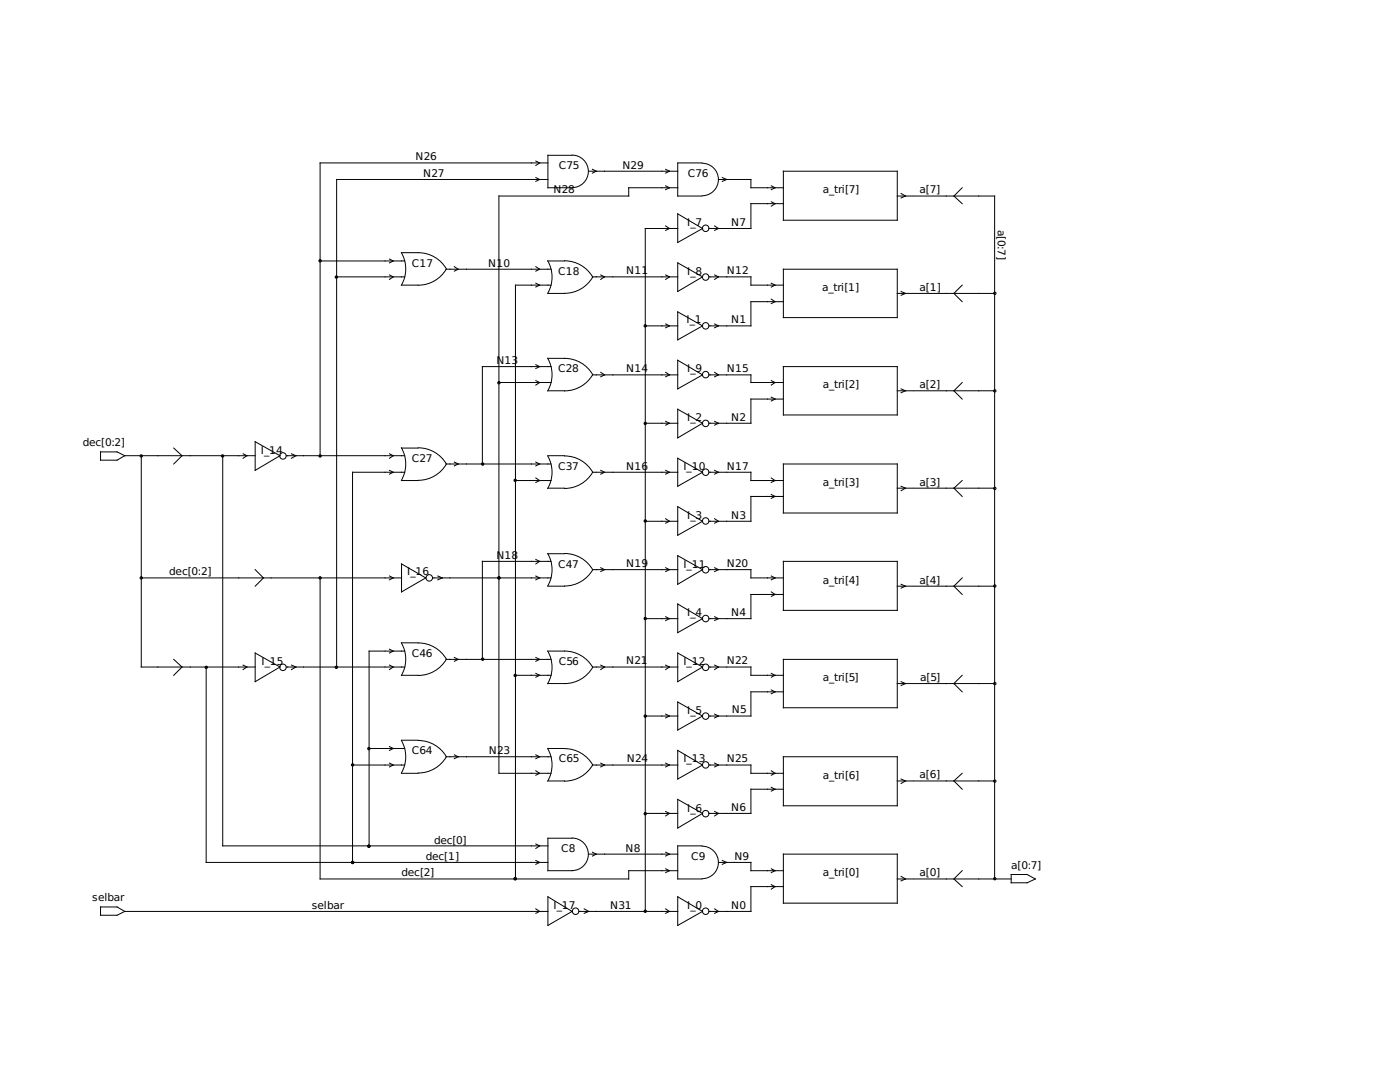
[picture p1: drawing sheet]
<svg xmlns="http://www.w3.org/2000/svg" width="279mm" height="216mm" viewBox="0 0 279 216" stroke-linecap="round" stroke-linejoin="round" font-family="sans-serif">
<g fill="none" stroke="#000" stroke-width=".2">
<path d="M106.9 32.1l.8 .4-.8 .5M106.9 35.4l.8 .4-.8 .4M109.3 32.5h-45.4v58.4M109.3 35.8h-42.1v97.3M114.2 31h-4.9v6.5h4.9M114.2 31a3.2 3.2 0 0 1 3.2 3.2 3.2 3.2 0 0 1-3.2 3.2M117.5 34.2h17.8M118.2 33.8l.8 .4-.8 .3M132.8 33.8l.8 .4-.8 .3M132.8 37.1l.8 .4-.8 .3M135.3 37.5h-9.8v1.6h-25.9v115.2h10.4M140.1 32.5h-4.8v6.6h4.8"/>
<path d="M140.1 32.6a3.2 3.2 0 0 1 3.3 3.2 3.2 3.2 0 0 1-3.3 3.3M143.4 35.8h6.5v1.7h6.4M144.1 35.4l.9 .4-.9 .4M153.9 37.1l.8 .4-.8 .3M156.3 34.2h22.8v9.7h-22.8zM179.1 39.1h3.1M179.8 38.6l.9 .5-.9 .4M182.4 39.1h16.1v136.3M192 37.5l-1.6 1.6 1.6 1.5M63.9 52.1h16.9M67.2 55.2h13.6M77.7 51.7l.8 .4-.8 .4"/>
<path d="M77.7 54.9l.8 .3-.8 .6M80.1 56.9h3.3M83.4 50.4h-3.3a6.5 6.5 0 0 1 0 6.5M83.5 50.4a6.5 6.5 0 0 1 5.6 3.3 6.5 6.5 0 0 1-5.6 3.2M89 53.7h21M90.7 53.2l.7 .5-.7 .4M106.9 53.2l.8 .5-.8 .4M106.9 56.5l.8 .4-.8 .4M109.3 52a6.5 6.5 0 0 1 0 6.5M109.3 52.1h3.3M110 56.9h-7.1v118.5M112.7 52a6.5 6.5 0 0 1 5.6 3.3 6.5 6.5 0 0 1-5.6 3.2h-3.4"/>
<path d="M118.2 55.2h17.1M119.9 54.9l.8 .3-.8 .6M132.8 54.9l.8 .3-.8 .6M132.8 45.1l.8 .5-.8 .4M135.3 42.7l4.9 2.9-4.9 2.8zM135.3 52.5l4.9 2.7-4.9 3zM135.3 45.6h-6.5v136.3M141.5 55.2h8.4v1.7h6.4M142.6 54.9l.8 .3-.8 .6M142.6 45.1l.8 .5-.8 .4M153.9 40.3l.8 .3-.8 .5M153.9 59.7l.8 .5-.8 .4"/>
<path d="M153.9 56.5l.8 .4-.8 .4M156.3 53.7h22.8v9.7h-22.8zM156.3 40.6h-6.4v5h-8.4M179.1 58.5h3.1M179.8 58.2l.9 .3-.9 .4M182.4 58.5h16.1M192 56.9l-1.6 1.6 1.6 1.7M99.6 76.3h10.4M106.9 75.9l.8 .4-.8 .5M106.9 72.8l.8 .4-.8 .3M109.3 71.5a6.5 6.5 0 0 1 0 6.5M109.3 71.5a12.5 12.5 0 0 1 5.6 .4 6.5 6.5 0 0 1 3.4 2.9 6.5 6.5 0 0 1-5.6 3.2h-3.4"/>
<path d="M110 73.2h-13.7v19.4M118.2 74.8h17.1M119.9 74.3l.8 .5-.8 .4M128.8 65h6.5M132.8 64.6l.8 .4-.8 .4M132.8 74.3l.8 .5-.8 .4M135.3 62.2l4.9 2.8-4.9 2.8zM135.3 71.9l4.9 2.9-4.9 2.8zM141.5 74.8h8.4v1.5h6.4M142.6 64.6l.8 .4-.8 .4M142.6 74.3l.8 .5-.8 .4M153.9 79.2l.8 .4-.8 .4"/>
<path d="M153.9 75.9l.8 .4-.8 .5M156.3 73.2h22.8v9.6h-22.8zM156.3 79.6h-6.4v4.9h-8.4M156.3 60.2h-6.4v4.8h-8.4M179.1 78h3.1M179.8 77.6l.9 .4-.9 .4M182.4 78h16.1M192 76.3l-1.6 1.7 1.6 1.6M20.1 90.2h3.3l1.5 .7-1.5 .9h-3.3zM24.9 90.9h26M28.2 90.9v42.2h22.7M34.7 89.4l1.6 1.5-1.6 1.7"/>
<path d="M44.5 90.9v77.9h64.8M48.5 90.6l.8 .3-.8 .5M50.9 88.1l5 2.8-5 3zM57.2 90.9h23.6M58.2 90.6l.9 .3-.9 .5M77.7 90.6l.8 .3-.8 .5M77.7 93.9l.8 .3-.8 .4M80.1 89.4a6.5 6.5 0 0 1 0 6.4M80.1 95.9h3.3M80.1 89.4h3.3M80.8 94.2h-10.4v77.9M83.5 89.4a6.5 6.5 0 0 1 5.6 3.2 6.5 6.5 0 0 1-5.6 3.2"/>
<path d="M89 92.6h21M90.7 92.2l.7 .4-.7 .4M102.9 95.9h7.1M106.9 92.2l.8 .4-.8 .4M106.9 95.4l.8 .5-.8 .4M109.3 91a6.5 6.5 0 0 1 0 6.5M109.3 90.9a13 13 0 0 1 5.6 .5 6.5 6.5 0 0 1 3.4 2.8 6.5 6.5 0 0 1-5.6 3.3M109.3 97.4h3.3M118.2 94.2h17.1M119.9 93.9l.8 .3-.8 .4M128.8 84.5h6.5M132.8 84.1l.8 .4-.8 .3"/>
<path d="M132.8 93.9l.8 .3-.8 .4M135.3 81.7l4.9 2.8-4.9 2.9zM135.3 91.4l4.9 2.8-4.9 2.8zM141.5 94.2h8.4v1.7h6.4M142.6 84.1l.8 .4-.8 .3M142.6 93.9l.8 .3-.8 .4M153.9 95.4l.8 .5-.8 .4M153.9 98.7l.8 .4-.8 .3M156.3 92.6h22.8v9.8h-22.8zM156.3 99.1h-6.4v4.9h-8.4M179.1 97.4h3.1M179.8 97l.9 .4-.9 .5"/>
<path d="M182.4 97.4h16.1M192 95.9l-1.6 1.5 1.6 1.7M28.2 115.3h51.9M50.9 113.7l1.7 1.6-1.7 1.7M63.9 115.3v60.1h61.6v-1.7h9.8M77.7 114.9l.8 .4-.8 .4M80.1 112.5l4.9 2.8-4.9 2.8zM86.4 115.3h23.6M87.4 114.9l.9 .4-.9 .4M106.9 114.9l.8 .4-.8 .4M106.9 111.6l.8 .4-.8 .5M109.3 110.4a6.5 6.5 0 0 1 0 6.5"/>
<path d="M109.3 110.5h3.3M110 112h-13.7v19.6M112.7 110.4a6.5 6.5 0 0 1 5.6 3.3 6.5 6.5 0 0 1-5.6 3.2l-3.4 .1M118.2 113.7h17.1M119.9 113.3l.8 .4-.8 .3M128.8 104h6.5M132.8 103.5l.8 .5-.8 .4M132.8 113.3l.8 .4-.8 .3M135.3 101.1l4.9 2.9-4.9 2.8zM135.3 110.9l4.9 2.8-4.9 2.9zM141.5 113.7h8.4v1.6h6.4M142.6 103.5l.8 .5-.8 .4"/>
<path d="M142.6 113.3l.8 .4-.8 .3M153.9 118.1l.8 .5-.8 .4M153.9 114.9l.8 .4-.8 .4M156.3 112h22.8v9.8h-22.8zM156.3 118.6h-6.4v4.8h-8.4M179.1 117h3.1M179.8 116.6l.9 .4-.9 .3M182.4 117h16.1M192 115.3l-1.6 1.7 1.6 1.6M34.7 131.6l1.6 1.5-1.6 1.6M41.1 133.1v39h68.2M48.5 132.7l.8 .4-.8 .5"/>
<path d="M50.9 130.3l5 2.8-5 2.9zM57.2 133.1h23.6M58.2 132.7l.9 .4-.9 .5M77.7 132.7l.8 .4-.8 .5M77.7 129.5l.8 .4-.8 .4M80.8 129.9h-7.1v38.9M83.4 128.3h-3.3a6.5 6.5 0 0 1 0 6.5l3.3-.1M83.5 128.3a6.5 6.5 0 0 1 5.6 3.2 6.5 6.5 0 0 1-5.6 3.3M89 131.6h21M90.7 131.2l.7 .4-.7 .4M102.9 134.7h7.1M106.9 134.4l.8 .3-.8 .4"/>
<path d="M106.9 131.2l.8 .4-.8 .4M109.3 129.9a6.5 6.5 0 0 1 0 6.5M109.3 129.9a12.3 12.3 0 0 1 5.6 .4 6.5 6.5 0 0 1 3.4 2.9 6.5 6.5 0 0 1-5.6 3.2h-3.4M118.2 133.1h17.1M119.9 132.7l.8 .4-.8 .5M128.8 123.4h6.5M132.8 123.1l.8 .3-.8 .4M132.8 132.7l.8 .4-.8 .5M135.3 120.5l4.9 2.9-4.9 2.8zM135.3 130.3l4.9 2.8-4.9 2.9zM141.5 133.1h8.4v1.6h6.4M142.6 123.1l.8 .3-.8 .4"/>
<path d="M142.6 132.7l.8 .4-.8 .5M153.9 137.7l.8 .3-.8 .4M153.9 134.4l.8 .3-.8 .4M156.3 131.6h22.8v9.6h-22.8zM156.3 138h-6.4v4.9h-8.4M179.1 136.4h3.1M179.8 136l.9 .4-.9 .4M182.4 136.4h16.1M192 134.7l-1.6 1.7 1.6 1.6M70.4 152.7h10.4M73.7 149.4h7.1M77.7 149l.8 .4-.8 .3"/>
<path d="M77.7 152.3l.8 .4-.8 .3M80.1 147.8a6.5 6.5 0 0 1 0 6.4M80.1 154.3h3.3M80.1 147.7h3.3M83.5 147.8a6.5 6.5 0 0 1 5.6 3.2M89 151h21M89.1 151a6.5 6.5 0 0 1-5.6 3.2M90.7 150.6l.7 .4-.7 .4M106.9 153.8l.8 .5-.8 .4M106.9 150.6l.8 .4-.8 .4M109.3 149.4a6.5 6.5 0 0 1 0 6.5M109.3 149.4h3.3"/>
<path d="M109.3 155.8h3.3M112.7 149.4a6.5 6.5 0 0 1 5.6 3.2 6.5 6.5 0 0 1-5.6 3.3M118.2 152.7h17.1M119.9 152.3l.8 .4-.8 .3M128.8 142.9h6.5M132.8 142.5l.8 .4-.8 .4M132.8 152.3l.8 .4-.8 .3M135.3 140.1l4.9 2.8-4.9 2.8zM135.3 149.7l4.9 3-4.9 2.7zM135.3 159.5l4.9 2.8-4.9 2.9zM141.5 152.7h8.4v1.6h6.4M142.6 142.5l.8 .4-.8 .4"/>
<path d="M142.6 152.3l.8 .4-.8 .3M153.9 157.1l.8 .4-.8 .4M153.9 153.8l.8 .5-.8 .4M156.3 151h22.8v9.8h-22.8zM156.3 157.5h-6.4v4.8h-8.4M179.1 155.8h3.1M179.8 155.4l.9 .4-.9 .5M182.4 155.8h16.1M192 154.3l-1.6 1.5 1.6 1.7M106.9 168.4l.8 .4-.8 .5M106.9 171.7l.8 .4-.8 .4M109.3 167.3l4.9-.1a3.2 3.2 0 0 1 3.2 3.3 3.2 3.2 0 0 1-3.2 3.2h-4.9z"/>
<path d="M109.3 178.9l4.9 3-4.9 2.8zM117.5 170.4h17.8M118.2 170.1l.8 .3-.8 .4M128.8 162.3h6.5M132.8 161.9l.8 .4-.8 .5M132.8 170.1l.8 .3-.8 .4M132.8 173.4l.8 .3-.8 .4M135.3 178.9l4.9 3-4.9 2.8zM140.1 168.8h-4.8v6.6h4.8M140.1 168.8a3.2 3.2 0 0 1 3.3 3.3 3.2 3.2 0 0 1-3.3 3.2M142.6 161.9l.8 .4-.8 .5M143.4 172.1h6.5v1.6h6.4"/>
<path d="M144.1 171.7l.9 .4-.9 .4M153.9 176.5l.8 .4-.8 .5M153.9 173.4l.8 .3-.8 .4M156.3 170.4h22.8v9.8h-22.8zM156.3 176.9h-6.4v5h-8.4M179.1 175.4h3.1M179.8 174.9l.9 .5-.9 .4M182.4 175.4h19.4M192 173.7l-1.6 1.7 1.6 1.5M201.8 174.5h3.2l1.6 .9-1.6 .7h-3.2zM20.1 181h3.3l1.5 .9-1.5 .7h-3.3zM24.9 181.9h84.4"/>
<path d="M106.9 181.4l.8 .5-.8 .3M115.6 181.9h19.7M116.6 181.4l.9 .5-.9 .3M132.8 181.4l.8 .5-.8 .3M142.6 181.4l.8 .5-.8 .3"/>
<circle cx="140.8" cy="55.3" r=".65"/>
<circle cx="140.8" cy="45.6" r=".65"/>
<circle cx="198.5" cy="58.5" r=".24"/>
<circle cx="140.8" cy="74.8" r=".65"/>
<circle cx="140.8" cy="65" r=".65"/>
<circle cx="198.5" cy="78" r=".24"/>
<circle cx="28.2" cy="91" r=".24"/>
<circle cx="56.5" cy="91" r=".65"/>
<circle cx="140.8" cy="94.2" r=".65"/>
<circle cx="140.8" cy="84.5" r=".65"/>
<circle cx="198.5" cy="97.5" r=".24"/>
<circle cx="28.2" cy="115.3" r=".24"/>
<circle cx="85.7" cy="115.3" r=".65"/>
<circle cx="140.8" cy="104" r=".65"/>
<circle cx="140.8" cy="113.7" r=".65"/>
<circle cx="198.5" cy="116.9" r=".24"/>
<circle cx="56.5" cy="133.2" r=".65"/>
<circle cx="140.8" cy="133.2" r=".65"/>
<circle cx="140.8" cy="123.4" r=".65"/>
<circle cx="198.5" cy="136.4" r=".24"/>
<circle cx="140.8" cy="152.6" r=".65"/>
<circle cx="140.8" cy="142.9" r=".65"/>
<circle cx="198.5" cy="155.9" r=".24"/>
<circle cx="140.8" cy="162.4" r=".65"/>
<circle cx="198.5" cy="175.3" r=".24"/>
<circle cx="114.9" cy="181.8" r=".65"/>
<circle cx="140.8" cy="181.8" r=".65"/>
</g>
<g fill="#000" stroke="#000" stroke-width=".2">
<circle cx="63.9" cy="52" r=".24"/>
<circle cx="67.1" cy="55.3" r=".24"/>
<circle cx="99.6" cy="76.4" r=".24"/>
<circle cx="128.8" cy="65" r=".24"/>
<circle cx="44.4" cy="91" r=".24"/>
<circle cx="63.9" cy="91" r=".24"/>
<circle cx="96.3" cy="92.6" r=".24"/>
<circle cx="102.8" cy="95.8" r=".24"/>
<circle cx="128.8" cy="84.5" r=".24"/>
<circle cx="63.9" cy="115.3" r=".24"/>
<circle cx="99.6" cy="115.3" r=".24"/>
<circle cx="128.8" cy="104" r=".24"/>
<circle cx="41.2" cy="133.2" r=".24"/>
<circle cx="67.1" cy="133.2" r=".24"/>
<circle cx="96.3" cy="131.5" r=".24"/>
<circle cx="102.8" cy="134.8" r=".24"/>
<circle cx="128.8" cy="123.4" r=".24"/>
<circle cx="70.4" cy="152.6" r=".24"/>
<circle cx="73.6" cy="149.4" r=".24"/>
<circle cx="128.8" cy="142.9" r=".24"/>
<circle cx="70.4" cy="172.1" r=".24"/>
<circle cx="73.6" cy="168.8" r=".24"/>
<circle cx="102.8" cy="175.3" r=".24"/>
<circle cx="128.8" cy="162.4" r=".24"/>
<circle cx="128.8" cy="181.8" r=".24"/>
</g>
<g font-size="2.1">
<text x="82.9" y="32">N26</text>
<text x="84.5" y="35.3">N27</text>
<text x="111.5" y="33.8">C75</text>
<text x="124.2" y="33.7">N29</text>
<text x="137.3" y="35.3">C76</text>
<text x="110.5" y="38.6">N28</text>
<text x="164.2" y="38.6">a_tri[7]</text>
<text x="183.5" y="38.6">a[7]</text>
<text x="137.2" y="45.1">I_7</text>
<text x="145.9" y="45.1">N7</text>
<text x="199.1" y="45.8" transform="rotate(90 199.1 45.8)">a[0:7]</text>
<text x="82.2" y="53.2">C17</text>
<text x="97.4" y="53.2">N10</text>
<text x="111.4" y="54.9">C18</text>
<text x="125" y="54.7">N11</text>
<text x="137.2" y="54.9">I_8</text>
<text x="145" y="54.7">N12</text>
<text x="164.1" y="58">a_tri[1]</text>
<text x="183.5" y="58">a[1]</text>
<text x="137" y="64.5">I_1</text>
<text x="145.9" y="64.5">N1</text>
<text x="99.1" y="72.6">N13</text>
<text x="111.4" y="74.3">C28</text>
<text x="125" y="74.3">N14</text>
<text x="137.2" y="74.3">I_9</text>
<text x="145" y="74.3">N15</text>
<text x="164.2" y="77.5">a_tri[2]</text>
<text x="183.5" y="77.5">a[2]</text>
<text x="145.9" y="83.9">N2</text>
<text x="16.5" y="89">dec[0:2]</text>
<text x="137.2" y="84.1">I_2</text>
<text x="52.1" y="90.6">I_14</text>
<text x="82.2" y="92.2">C27</text>
<text x="111.4" y="93.7">C37</text>
<text x="125" y="93.7">N16</text>
<text x="136.4" y="93.7">I_10</text>
<text x="145" y="93.7">N17</text>
<text x="164.2" y="97">a_tri[3]</text>
<text x="183.5" y="96.9">a[3]</text>
<text x="137.2" y="103.5">I_3</text>
<text x="145.9" y="103.5">N3</text>
<text x="99.1" y="111.5">N18</text>
<text x="111.4" y="113.3">C47</text>
<text x="125" y="113.2">N19</text>
<text x="136.4" y="113.3">I_11</text>
<text x="145" y="113.2">N20</text>
<text x="33.8" y="114.8">dec[0:2]</text>
<text x="81.3" y="114.8">I_16</text>
<text x="164.2" y="116.5">a_tri[4]</text>
<text x="183.5" y="116.5">a[4]</text>
<text x="137.2" y="122.9">I_4</text>
<text x="145.9" y="122.9">N4</text>
<text x="82.2" y="131.1">C46</text>
<text x="52.2" y="132.7">I_15</text>
<text x="111.5" y="132.7">C56</text>
<text x="125" y="132.6">N21</text>
<text x="136.4" y="132.7">I_12</text>
<text x="145" y="132.6">N22</text>
<text x="164.2" y="135.9">a_tri[5]</text>
<text x="183.6" y="135.9">a[5]</text>
<text x="137.2" y="142.5">I_5</text>
<text x="146" y="142.4">N5</text>
<text x="82.2" y="150.5">C64</text>
<text x="97.5" y="150.5">N23</text>
<text x="111.5" y="152.1">C65</text>
<text x="125.1" y="152.1">N24</text>
<text x="136.4" y="152.1">I_13</text>
<text x="145" y="152.1">N25</text>
<text x="164.2" y="155.4">a_tri[6]</text>
<text x="183.5" y="155.3">a[6]</text>
<text x="137.2" y="161.9">I_6</text>
<text x="145.9" y="161.8">N6</text>
<text x="85" y="171.6">dec[1]</text>
<text x="86.6" y="168.4">dec[0]</text>
<text x="112" y="170.1">C8</text>
<text x="124.8" y="169.9">N8</text>
<text x="137.9" y="171.6">C9</text>
<text x="146.6" y="171.6">N9</text>
<text x="201.8" y="173.4">a[0:7]</text>
<text x="18.4" y="179.8">selbar</text>
<text x="80.1" y="174.9">dec[2]</text>
<text x="164.2" y="174.9">a_tri[0]</text>
<text x="183.5" y="174.9">a[0]</text>
<text x="62.2" y="181.4">selbar</text>
<text x="110.5" y="181.4">I_17</text>
<text x="121.8" y="181.4">N31</text>
<text x="137.2" y="181.4">I_0</text>
<text x="145.9" y="181.4">N0</text>
</g>
</svg>
